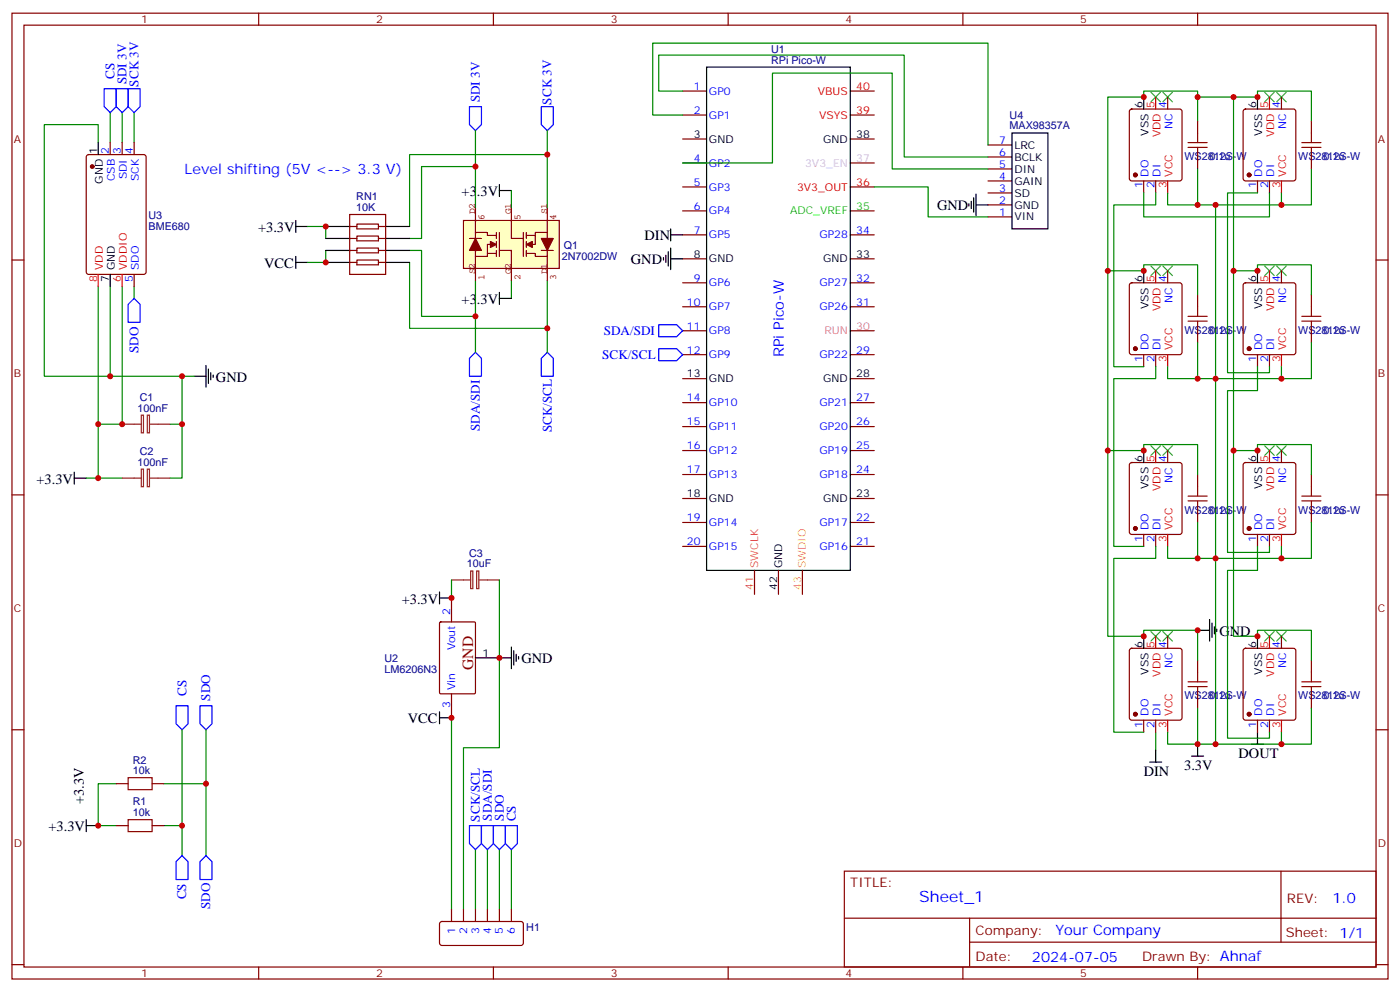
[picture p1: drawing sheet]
<svg xmlns="http://www.w3.org/2000/svg" width="412mm" height="292mm" viewBox="0 0 412 292" stroke-linecap="round" stroke-linejoin="round" font-family="sans-serif">
<g fill="none" stroke="#870000" stroke-width=".35">
<path d="M3.5 3.9h405.4v284.3h-405.4zM7.1 7.4h398.2v277.3h-398.2zM76.2 3.9v3.5M145.3 3.9v3.5M214.5 3.9v3.5M283.6 3.9v3.5M352.8 3.9v3.5M201.1 26.8h7M201.1 33.9h7M250.5 26.8h7M250.5 33.9h7M201.1 40.9h7"/>
<path d="M201.1 48h7M201.1 55h7M250.5 40.9h7M250.5 48h7M250.5 55h7M3.5 76.6h3.6M103 66.7h2.1M103 63.1h10.6v17.7h-10.6zM103 77.3h2.1M103 70.2h2.1M103 73.7h2.1M105.1 76.6h6.4v1.4h-6.4z"/>
<path d="M105.1 73h6.4v1.4h-6.4zM105.1 69.5h6.4v1.4h-6.4zM105.1 66h6.4v1.4h-6.4zM111.5 66.7h2.1M111.5 77.3h2.1M111.5 70.2h2.1M111.5 73.7h2.1M201.1 62.1h7M201.1 69.1h7M201.1 76.2h7M250.5 62.1h7M250.5 69.1h7"/>
<path d="M250.5 76.2h7M405.3 76.6h3.6M201.1 83.3h7M201.1 90.3h7M201.1 97.4h7M250.5 83.3h7M250.5 90.3h7M250.5 97.4h7M201.1 104.4h7M201.1 111.5h7M201.1 118.5h7M250.5 104.4h7"/>
<path d="M250.5 111.5h7M250.5 118.5h7M201.1 125.6h7M201.1 132.6h7M201.1 139.7h7M250.5 125.6h7M250.5 132.6h7M250.5 139.7h7M3.5 145.7h3.6M201.1 146.8h7M201.1 153.8h7M250.5 146.8h7"/>
<path d="M250.5 153.8h7M405.3 145.7h3.6M201.1 160.9h7M222.2 167.9v7.1M229.3 167.9v7.1M236.4 167.9v7.1M250.5 160.9h7M3.5 214.8h3.6M405.3 214.8h3.6M34.2 230.7h3.5M44.8 230.7h3.5M34.2 243.1h3.5"/>
<path d="M44.8 243.1h3.5M248.7 256.5h156.6v28.2h-156.6zM377.3 256.5v20.9M129.7 271.5l.5-.2h23.5l.5 .7-.1 5.9-.6 .4h-23.6l-.4-.7v-5.6zM133 267.8v3.5M136.5 267.8v3.5M140.1 267.8v3.5M143.6 267.8v3.5M147.1 267.8v3.5M150.6 267.8v3.5M248.7 270.3h156.5M285.6 277.4h119.6"/>
<path d="M285.6 270.3v14.1M3.5 284h3.6M76.2 284.7v3.5M145.3 284.7v3.5M214.5 284.7v3.5M283.6 284.7v3.5M352.8 284.7v3.5M405.3 284h3.6"/>
</g>
<g fill="none" stroke="#000" stroke-width=".35">
<path d="M208.1 19.8h42.4v148.1h-42.4zM147.1 54.3v3.6M147.1 56.1h3.5M87.1 77.3h3.6M87.1 64.9v3.5M87.1 75.5v3.5M87.1 66.7h3.6M96 77.3h7M96 66.7h7M96 73.7h7M96 70.2h7M113.6 77.3h7"/>
<path d="M113.6 66.7h7M113.6 73.7h7M113.6 70.2h7M147.1 87.8h3.5M147.1 86.1v3.5M57.1 110.8h3.6M60.7 107.6v6.3M61.4 108.7v4.2M62.1 109.7v2.1M62.8 110.4v.7M21.9 139v3.5M21.9 140.8h3.5"/>
<path d="M129.5 176h3.5M129.5 174.3v3.5M147.1 193.7h3.5M150.6 190.5v6.3M151.3 191.6v4.2M152 192.6v2.1M152.8 193.3v.7M129.5 209.6v3.5M129.5 211.3h3.5M25.4 243.1h3.5M25.4 241.3v3.5"/>
</g>
<g fill="none" stroke="#008700" stroke-width=".35">
<path d="M32.5 33.2v8.8M36 33.2v8.8M39.5 33.2v8.8M140.1 38.5v22.9M161.2 38.5v22.9M28.9 42v-5.3h-15.8v74.1h19.4M140.1 49h-15.9v21.2h-3.6M150.6 56.1v5.3M161.2 45.5h-40.6v21.2M90.7 66.7h5.3v3.5M96 73.7v3.6h-5.3M120.6 73.7h3.6v19.4h15.9"/>
<path d="M120.6 77.3v19.4h40.6M28.9 84.3v56.5h-3.5M32.5 84.3v26.5h24.6M36 84.3v40.6h-7.1M39.5 84.3v3.5M140.1 82.6v21.1M150.6 82.6v5.2M161.2 82.6v21.1M53.6 110.8v14.1h-3.5M53.6 124.9v15.9h-3.5M28.9 140.8h7.1M133 170.7v5.3"/>
<path d="M147.1 170.7v49.4h-10.6v47.7M53.6 214.8v37.1M60.7 214.8v37.1M133 211.3v56.5M34.2 230.7h-5.3v12.4h5.3M48.3 230.7h12.4M48.3 243.1h5.3M140.1 250.1v17.7M143.6 250.1v17.7M147.1 250.1v17.7M150.6 250.1v17.7"/>
</g>
<g fill="none" stroke="#00f" stroke-width=".35">
<path d="M30.7 26.1h3.5v5.3l-1.7 1.8-1.8-1.8zM34.2 26.1h3.5v5.3l-1.7 1.8-1.8-1.8zM37.7 26.1h3.6v5.3l-1.8 1.8-1.8-1.8zM138.3 31.4h3.5v5.3l-1.7 1.8-1.8-1.8zM159.5 31.4h3.5v5.3l-1.8 1.8-1.7-1.8zM37.7 89.6l1.8-1.8 1.8 1.8v5.3h-3.6zM138.3 105.5l1.8-1.8 1.7 1.8v5.3h-3.5zM159.5 105.5l1.7-1.8 1.8 1.8v5.3h-3.5zM51.9 207.8h3.5v5.3l-1.8 1.7-1.7-1.7zM58.9 207.8h3.5v5.3l-1.7 1.7-1.8-1.7zM53.6 251.9l1.8 1.7v5.3h-3.5v-5.3zM60.7 251.9l1.7 1.7v5.3h-3.5v-5.3z"/>
<path d="M138.3 243.1h3.5v5.3l-1.7 1.7-1.8-1.7zM141.8 243.1h3.5v5.3l-1.7 1.7-1.8-1.7zM145.3 243.1h3.6v5.3l-1.8 1.7-1.8-1.7zM148.9 243.1h3.5v5.3l-1.8 1.7-1.7-1.7z"/>
</g>
<path d="M36 124.9h5.6M41.6 138.1h.7v5.2h-.7zM41.6 122.2h.7v5.2h-.7zM43.4 138.1h.6v5.2h-.6zM43.4 122.2h.6v5.2h-.6zM44.1 124.9h6M36 140.8h5.6M44.1 140.8h6M133 170.7h5.6M138.6 168.1h.7v5.2h-.7zM140.4 168.1h.6v5.2h-.6zM141.1 170.7h6" fill="none" stroke="#8c2424" stroke-width=".35"/>
<path d="M37.7 229h7.1v3.5h-7.1zM37.7 241.3h7.1v3.5h-7.1z" fill="none" stroke="#a10000" stroke-width=".35"/>
<path d="M136.5 64.9h28.2v14.1h-28.2z" fill="#ffffc2" stroke="#850000" stroke-width=".35"/>
<g fill="#850000" stroke="#850000" stroke-width=".35">
<path d="M140.1 70.2l1.7 3.5h-3.5z"/>
<path d="M144.5 71.1l1.7 .9-1.7 .8z"/>
<path d="M155 72l1.8-.9v1.7z"/>
<path d="M159.5 70.2h3.5l-1.8 3.5z"/>
</g>
<g fill="none" stroke="#850000" stroke-width=".35">
<path d="M138.3 70.2h3.5M140.1 73.7v1.8h3.5v-.9M140.1 61.4v7M140.1 75.5v7.1M144.5 72h-.9v2.6h2.6M146.2 69.3h-2.6v-.9h-3.5v1.8M146.2 68.4v1.8M146.2 71.1v1.7M146.2 73.7v1.8M147.1 73.7h3.5v8.9M147.1 68.4v7.1M150.6 61.4v8.8h3.6"/>
<path d="M154.2 68.4v7.1M155 69.3h2.7v2.7h-.9M155 68.4v1.8M155 71.1v1.7M155 73.7v1.8M157.7 69.3v-.9h3.5v1.8M159.5 73.7h3.5M161.2 73.7v1.8h-3.5v-.9h-2.7M161.2 61.4v7M161.2 75.5v7.1"/>
</g>
<g fill="none" stroke="#870000" stroke-width=".35">
<path d="M332.9 32.3l.5-.2h14.1l.5 .2 .2 .5v19.8l-.2 .5-.5 .2h-14.1l-.5-.3-.2-.4v-19.8zM344 28.6v3.5M352.8 35.6v3.6M366.4 32.3l.5-.2h14.1l.5 .2 .2 .5v19.8l-.2 .5-.5 .2h-14.1l-.5-.3-.2-.4v-19.8zM377.5 28.6v3.5M386.3 35.6v3.6M25.6 45.7l.5-.2h16.2l.7 .4v34.2l-.4 .6-16.5 .1-.6-.5-.1-34.1zM32.5 42v3.5M36 42v3.5M39.5 42v3.5M291 56.8h7.1M291 53.3h7.1"/>
<path d="M291 49.7h7.1M291 46.2h7.1M291 42.7h7.1M336.9 53.3v3.5M340.4 53.3v3.5M352.8 46.2v3.5M370.4 53.3v3.5M373.9 53.3v3.5M386.3 46.2v3.5M291 63.9h7.1M291 60.3h7.1M344 79.7v3.6"/>
<path d="M377.5 79.7v3.6M39.5 80.8v3.5M332.9 83.5l.5-.2h14.1l.5 .2 .2 .5v19.7l-.2 .5-.5 .2h-14.1l-.5-.2-.2-.5v-19.7zM352.8 86.8v3.5M352.8 97.4v3.5M366.4 83.5l.5-.2h14.1l.5 .2 .2 .5v19.7l-.2 .5-.5 .2h-14.1l-.5-.2-.2-.5v-19.7zM386.3 86.8v3.5M386.3 97.4v3.5M336.9 104.4v3.5M340.4 104.4v3.5M370.4 104.4v3.5M373.9 104.4v3.5"/>
<path d="M332.9 136.4l.5-.2h14.1l.5 .2 .2 .5v19.7l-.2 .5-.5 .2h-14.1l-.5-.2-.2-.5v-19.7zM344 132.6v3.6M352.8 139.7v3.5M366.4 136.4l.5-.2h14.1l.5 .2 .2 .5v19.7l-.2 .5-.5 .2h-14.1l-.5-.2-.2-.5v-19.7zM377.5 132.6v3.6M386.3 139.7v3.5M336.9 157.3v3.6M340.4 157.3v3.6M352.8 150.3v3.5M370.4 157.3v3.6M373.9 157.3v3.6M386.3 150.3v3.5"/>
<path d="M133 176v7.1M129.5 183.3l.3-.2h9.9l.3 .2 .1 20.6-.2 .3-10.1 .1-.3-.2zM332.9 191.1l.5-.2h14.1l.5 .2 .2 .5v19.7l-.2 .5-.5 .2h-14.1l-.5-.2-.2-.5v-19.7zM344 187.3v3.6M352.8 194.4v3.5M366.4 191.1l.5-.2h14.1l.5 .2 .2 .5v19.7l-.2 .5-.5 .2h-14.1l-.5-.2-.2-.5v-19.7zM377.5 187.3v3.6M386.3 194.4v3.5M133 204.3v7M336.9 212v3.5M340.4 212v3.5M352.8 205v3.5"/>
<path d="M370.4 212v3.5M373.9 212v3.5M386.3 205v3.5"/>
</g>
<g fill="none" stroke="#000" stroke-width=".35">
<path d="M298.1 39.2h10.6v28.2h-10.6zM336.9 28.6v3.5M370.4 28.6v3.5M28.9 42v3.5M285.4 60v.7M286.1 59.3v2.1M286.8 58.2v4.2M287.5 57.2v6.3M195.4 75.8v.8M196.1 75.1v2.2M196.8 74.1v4.2M197.6 76.2h3.5"/>
<path d="M197.6 67.4v3.5M197.6 73v6.4M197.6 69.1h3.5M287.5 60.3h3.5M336.9 79.7v3.6M370.4 79.7v3.6M32.5 80.8v3.5M336.9 132.6v3.6M370.4 132.6v3.6M140.1 193.7h7M336.9 187.3v3.6M352.8 185.6h3.5"/>
<path d="M356.3 182.4v6.3M357 183.4v4.3M357.7 184.5v2.1M358.4 185.2v.7M370.4 187.3v3.6M352.8 219.1v3.5M368.7 219.1h3.5M370.4 215.5v3.6M338.7 224.4h3.5M340.4 220.8v3.6M351 222.6h3.5"/>
</g>
<g fill="#870000" stroke="#870000" stroke-width=".35">
<circle cx="27.2" cy="49" r=".53"/>
<circle cx="334.4" cy="210.3" r=".53"/>
<circle cx="334.4" cy="155.6" r=".53"/>
<circle cx="334.4" cy="102.7" r=".53"/>
<circle cx="334.4" cy="51.5" r=".53"/>
<circle cx="367.9" cy="51.5" r=".53"/>
<circle cx="367.9" cy="102.7" r=".53"/>
<circle cx="367.9" cy="155.6" r=".53"/>
<circle cx="367.9" cy="210.3" r=".53"/>
</g>
<g fill="none" stroke="#f00" stroke-width=".35">
<path d="M340.4 28.6v3.5M373.9 28.6v3.5M344 53.3v3.5M377.5 53.3v3.5M340.4 79.7v3.6M373.9 79.7v3.6M28.9 80.8v3.5M36 80.8v3.5M344 104.4v3.5M377.5 104.4v3.5M340.4 132.6v3.6M373.9 132.6v3.6"/>
<path d="M344 157.3v3.6M377.5 157.3v3.6M340.4 187.3v3.6M373.9 187.3v3.6M344 212v3.5M377.5 212v3.5"/>
</g>
<g fill="none" stroke="#008700" stroke-width=".35">
<path d="M201.1 33.9h-8.8v-21.2h98.7v30M201.1 26.8h-7.1v-10.6h72.3v30h24.7M352.8 35.6v-8.8h-15.9v1.8h-10.6v51.1M352.8 28.6h10.6M386.3 35.6v-8.8h-15.9v1.8h-7v51.1M201.1 48h26.4v-26.5h35.3v28.2h28.2M257.5 55h15.9v8.9h17.6M336.9 56.8v7.1h37v-7.1M340.4 56.8v3.5h-12.3v47.6h8.8M344 56.8v3.5h33.5v-3.5M352.8 49.7v10.6M370.4 56.8h-8.8v52.9h12.3v-1.8"/>
<path d="M386.3 49.7v10.6h-8.8M358.1 60.3v158.8M352.8 86.8v-8.8h-15.9v1.7h-10.6v52.9M386.3 86.8v-8.8h-15.9v1.7h-7v52.9M340.4 107.9v3.6h-12.3v49.4h8.8M344 107.9v3.6h33.5v-3.6M352.8 100.9v10.6M370.4 107.9v7.1h-8.8v47.6h12.3v-1.7M386.3 100.9v10.6h-8.8M352.8 139.7v-8.8h-15.9v1.7h-10.6v54.7h10.6v-1.7h15.9v8.8M386.3 139.7v-8.8h-15.9v1.7h-7v54.7h7v-1.7h15.9v8.8M352.8 153.8v10.6"/>
<path d="M386.3 153.8v10.6h-8.8M340.4 160.9v3.5h-12.3v51.1h8.8M344 160.9v3.5h33.5v-3.5M370.4 160.9v7h-8.8v49.4h12.3v-1.8M340.4 215.5v5.3M344 215.5v3.6h33.5v-3.6M352.8 208.5v10.6M386.3 208.5v10.6h-8.8"/>
</g>
<g fill="none" stroke="#3c3" stroke-width=".35">
<path d="M339 27.2l2.8 2.8M341.8 27.2l-2.8 2.8M342.5 27.2l2.9 2.8M345.4 27.2l-2.9 2.8M372.5 27.2l2.9 2.8M375.4 27.2l-2.9 2.8M376.1 27.2l2.8 2.8M378.9 27.2l-2.8 2.8M339 78.3l2.8 2.8M341.8 78.3l-2.8 2.8M342.5 78.3l2.9 2.8M345.4 78.3l-2.9 2.8"/>
<path d="M372.5 78.3l2.9 2.8M375.4 78.3l-2.9 2.8M376.1 78.3l2.8 2.8M378.9 78.3l-2.8 2.8M339 131.2l2.8 2.9M341.8 131.2l-2.8 2.9M342.5 131.2l2.9 2.9M345.4 131.2l-2.9 2.9M372.5 131.2l2.9 2.9M375.4 131.2l-2.9 2.9M376.1 131.2l2.8 2.9M378.9 131.2l-2.8 2.9"/>
<path d="M339 185.9l2.8 2.8M341.8 185.9l-2.8 2.8M342.5 185.9l2.9 2.8M345.4 185.9l-2.9 2.8M372.5 185.9l2.9 2.8M375.4 185.9l-2.9 2.8M376.1 185.9l2.8 2.8M378.9 185.9l-2.8 2.8"/>
</g>
<g fill="none" stroke="#a10000" stroke-width=".35">
<path d="M352.8 39.2v2.8M386.3 39.2v2.8M350 43.4h5.6M350 42h5.6M352.8 43.4v2.8M383.5 43.4h5.6M383.5 42h5.6M386.3 43.4v2.8M350 94.5h5.6M350 93.1h5.6M352.8 90.3v2.8M352.8 94.5v2.9"/>
<path d="M383.5 94.5h5.6M383.5 93.1h5.6M386.3 90.3v2.8M386.3 94.5v2.9M350 147.5h5.6M350 146h5.6M352.8 143.2v2.8M352.8 147.5v2.8M383.5 147.5h5.6M383.5 146h5.6M386.3 143.2v2.8M386.3 147.5v2.8"/>
<path d="M352.8 197.9v2.8M386.3 197.9v2.8M350 202.1h5.6M350 200.7h5.6M352.8 202.1v2.9M383.5 202.1h5.6M383.5 200.7h5.6M386.3 202.1v2.9"/>
</g>
<path d="M194 95.6h5.3l1.8 1.8-1.8 1.7h-5.3zM194 102.7h5.3l1.8 1.7-1.8 1.8h-5.3z" fill="none" stroke="#00f" stroke-width=".35"/>
<g fill="#c00">
<circle cx="36" cy="124.9" r=".88"/>
<circle cx="28.9" cy="124.9" r=".88"/>
<circle cx="53.6" cy="243.1" r=".88"/>
<circle cx="53.6" cy="124.9" r=".88"/>
<circle cx="133" cy="176" r=".88"/>
<circle cx="161.2" cy="96.7" r=".88"/>
<circle cx="96" cy="66.7" r=".88"/>
<circle cx="96" cy="77.3" r=".88"/>
<circle cx="147.1" cy="193.7" r=".88"/>
<circle cx="53.6" cy="110.8" r=".88"/>
<circle cx="161.2" cy="45.5" r=".88"/>
<circle cx="140.1" cy="49" r=".88"/>
<circle cx="140.1" cy="93.1" r=".88"/>
<circle cx="133" cy="211.3" r=".88"/>
<circle cx="28.9" cy="140.8" r=".88"/>
<circle cx="32.5" cy="110.8" r=".88"/>
<circle cx="60.7" cy="230.7" r=".88"/>
<circle cx="28.9" cy="243.1" r=".88"/>
<circle cx="352.8" cy="185.6" r=".88"/>
<circle cx="352.8" cy="28.6" r=".88"/>
<circle cx="363.4" cy="28.6" r=".88"/>
<circle cx="358.1" cy="60.3" r=".88"/>
<circle cx="358.1" cy="111.5" r=".88"/>
<circle cx="358.1" cy="219.1" r=".88"/>
<circle cx="358.1" cy="164.4" r=".88"/>
<circle cx="326.3" cy="132.6" r=".88"/>
<circle cx="326.3" cy="79.7" r=".88"/>
<circle cx="363.4" cy="132.6" r=".88"/>
<circle cx="363.4" cy="79.7" r=".88"/>
<circle cx="336.9" cy="187.3" r=".88"/>
<circle cx="336.9" cy="132.6" r=".88"/>
<circle cx="352.8" cy="164.4" r=".88"/>
<circle cx="336.9" cy="79.7" r=".88"/>
<circle cx="352.8" cy="111.5" r=".88"/>
<circle cx="352.8" cy="60.3" r=".88"/>
<circle cx="336.9" cy="28.6" r=".88"/>
<circle cx="370.4" cy="28.6" r=".88"/>
<circle cx="370.4" cy="79.7" r=".88"/>
<circle cx="370.4" cy="132.6" r=".88"/>
<circle cx="370.4" cy="187.3" r=".88"/>
<circle cx="352.8" cy="219.1" r=".88"/>
<circle cx="377.5" cy="164.4" r=".88"/>
<circle cx="377.5" cy="219.1" r=".88"/>
<circle cx="377.5" cy="111.5" r=".88"/>
<circle cx="377.5" cy="60.3" r=".88"/>
</g>
<text font-size="4.6" fill="#800" x="139.3" y="197.2" transform="rotate(-90 139.3 197.2)">GND</text>
<text font-size="4.6" fill="#00f" x="270.8" y="265.5">Sheet_1</text>
<g font-size="4.2" fill="#00f">
<text x="54.3" y="51.3">Level shifting (5V &lt;--&gt; 3.3 V)</text>
<text x="230.9" y="105.2" transform="rotate(-90 230.9 105.2)">RPi Pico-W</text>
<text x="392.5" y="265.7">1.0</text>
<text x="310.9" y="275.3">Your Company</text>
<text x="304" y="283.1">2024-07-05</text>
</g>
<g font-size="4.2">
<text x="136" y="57.7">+3.3V</text>
<text x="276" y="61.8">GND</text>
<text x="76" y="68.3">+3.3V</text>
<text x="189.9" y="70.6">DIN</text>
<text x="185.9" y="77.6">GND</text>
<text x="77.8" y="78.9">VCC</text>
<text x="136" y="89.5">+3.3V</text>
<text x="63.6" y="112.4">GND</text>
<text x="10.7" y="142.4">+3.3V</text>
<text x="118.3" y="177.7">+3.3V</text>
<text x="359.3" y="187.2">GND</text>
<text x="153.6" y="195.3">GND</text>
<text x="120.1" y="212.9">VCC</text>
<text x="348.8" y="226.7">3.3V</text>
<text x="364.8" y="223.2">DOUT</text>
<text x="336.9" y="228.5">DIN</text>
<text x="24.7" y="236.7" transform="rotate(-90 24.7 236.7)">+3.3V</text>
<text x="14.3" y="244.7">+3.3V</text>
</g>
<g font-size="3.9" fill="#00f">
<text x="33.7" y="23.1" transform="rotate(-90 33.7 23.1)">CS</text>
<text x="37.3" y="24.9" transform="rotate(-90 37.3 24.9)">SDI 3V</text>
<text x="40.8" y="25.5" transform="rotate(-90 40.8 25.5)">SCK 3V</text>
<text x="141.3" y="30.2" transform="rotate(-90 141.3 30.2)">SDI 3V</text>
<text x="162.5" y="30.8" transform="rotate(-90 162.5 30.8)">SCK 3V</text>
<text x="177.9" y="98.7">SDA/SDI</text>
<text x="40.8" y="104" transform="rotate(-90 40.8 104)">SDO</text>
<text x="177.4" y="105.6">SCK/SCL</text>
<text x="141.3" y="126.9" transform="rotate(-90 141.3 126.9)">SDA/SDI</text>
<text x="162.5" y="127.3" transform="rotate(-90 162.5 127.3)">SCK/SCL</text>
<text x="54.9" y="204.8" transform="rotate(-90 54.9 204.8)">CS</text>
<text x="61.9" y="206.3" transform="rotate(-90 61.9 206.3)">SDO</text>
<text x="141.3" y="241.9" transform="rotate(-90 141.3 241.9)">SCK/SCL</text>
<text x="144.9" y="241.6" transform="rotate(-90 144.9 241.6)">SDA/SDI</text>
<text x="148.4" y="241.6" transform="rotate(-90 148.4 241.6)">SDO</text>
<text x="151.9" y="241.8" transform="rotate(-90 151.9 241.8)">CS</text>
<text x="54.9" y="264.8" transform="rotate(-90 54.9 264.8)">CS</text>
<text x="61.9" y="267.7" transform="rotate(-90 61.9 267.7)">SDO</text>
</g>
<g font-size="3.9" fill="#800">
<text x="250.5" y="261.1">TITLE:</text>
<text x="379.1" y="265.7">REV:</text>
<text x="287.4" y="275.3">Company:</text>
<text x="378.7" y="275.9">Sheet: 1/1</text>
<text x="287.4" y="282.9">Date:</text>
<text x="336.4" y="283">Drawn By: Ahnaf</text>
</g>
<g font-size="3.2" fill="#800">
<text x="41.6" y="6.9">1</text>
<text x="110.8" y="6.9">2</text>
<text x="179.9" y="6.9">3</text>
<text x="249.1" y="6.9">4</text>
<text x="318.2" y="6.9">5</text>
<text x="4.1" y="42">A</text>
<text x="405.9" y="42">A</text>
<text x="4.1" y="111.1">B</text>
<text x="405.9" y="111.1">B</text>
<text x="4.1" y="180.3">C</text>
<text x="405.9" y="180.3">C</text>
<text x="4.1" y="249.4">D</text>
<text x="405.9" y="249.4">D</text>
<text x="41.6" y="287.7">1</text>
<text x="110.8" y="287.7">2</text>
<text x="179.9" y="287.7">3</text>
<text x="249.1" y="287.7">4</text>
<text x="318.2" y="287.7">5</text>
</g>
<g font-size="3.2" fill="#000080">
<text x="227.1" y="15.6">U1</text>
<text x="227.1" y="18.7">RPi Pico-W</text>
<text x="297.4" y="34.9">U4</text>
<text x="297.4" y="38.1">MAX98357A</text>
<text x="348.9" y="47.1">WS2812S-W</text>
<text x="356.3" y="47.1">0.1u</text>
<text x="382.4" y="47.1">WS2812S-W</text>
<text x="389.8" y="47.1">0.1u</text>
<text x="104.9" y="59">RN1</text>
<text x="43.7" y="64.5">U3</text>
<text x="104.9" y="62.1">10K</text>
<text x="43.7" y="67.6">BME680</text>
<text x="165.5" y="76.4">2N7002DW</text>
<text x="166.1" y="73.3">Q1</text>
<text x="348.9" y="98.3">WS2812S-W</text>
<text x="356.3" y="98.3">0.1u</text>
<text x="382.4" y="98.3">WS2812S-W</text>
<text x="389.8" y="98.3">0.1u</text>
<text x="41.2" y="118.1">C1</text>
<text x="40.5" y="121.2">100nF</text>
<text x="40.5" y="137.1">100nF</text>
<text x="41.2" y="133.9">C2</text>
<text x="348.9" y="151.2">WS2812S-W</text>
<text x="356.3" y="151.2">0.1u</text>
<text x="382.4" y="151.2">WS2812S-W</text>
<text x="389.8" y="151.2">0.1u</text>
<text x="137.6" y="167">10uF</text>
<text x="138.2" y="163.9">C3</text>
<text x="113.2" y="195">U2</text>
<text x="113.2" y="198.1">LM6206N3</text>
<text x="348.9" y="205.9">WS2812S-W</text>
<text x="356.3" y="205.9">0.1u</text>
<text x="382.4" y="205.9">WS2812S-W</text>
<text x="389.8" y="205.9">0.1u</text>
<text x="39.1" y="227.9">10k</text>
<text x="39.1" y="224.8">R2</text>
<text x="39.1" y="237.1">R1</text>
<text x="39.1" y="240.2">10k</text>
<text x="155" y="274">H1</text>
</g>
<g font-size="3.2" fill="#00f">
<text x="204.4" y="26.5">1</text>
<text x="208.8" y="27.9">GP0</text>
<text x="204.4" y="33.5">2</text>
<text x="208.8" y="34.9">GP1</text>
<text x="343.6" y="31.9" transform="rotate(-90 343.6 31.9)">4</text>
<text x="377.1" y="31.9" transform="rotate(-90 377.1 31.9)">4</text>
<text x="345.4" y="38" transform="rotate(-90 345.4 38)">NC</text>
<text x="378.9" y="38" transform="rotate(-90 378.9 38)">NC</text>
<text x="32.1" y="45.3" transform="rotate(-90 32.1 45.3)">2</text>
<text x="35.6" y="45.3" transform="rotate(-90 35.6 45.3)">3</text>
<text x="39.2" y="45.3" transform="rotate(-90 39.2 45.3)">4</text>
<text x="204.4" y="47.6">4</text>
<text x="294.3" y="45.9">6</text>
<text x="294.3" y="42.3">7</text>
<text x="33.9" y="53.4" transform="rotate(-90 33.9 53.4)">CSB</text>
<text x="37.4" y="52.8" transform="rotate(-90 37.4 52.8)">SDI</text>
<text x="40.9" y="53.4" transform="rotate(-90 40.9 53.4)">SCK</text>
<text x="208.8" y="49">GP2</text>
<text x="294.3" y="52.9">4</text>
<text x="294.3" y="49.4">5</text>
<text x="338.3" y="52" transform="rotate(-90 338.3 52)">DO</text>
<text x="341.8" y="52" transform="rotate(-90 341.8 52)">DI</text>
<text x="371.8" y="52" transform="rotate(-90 371.8 52)">DO</text>
<text x="375.4" y="52" transform="rotate(-90 375.4 52)">DI</text>
<text x="204.4" y="54.7">5</text>
<text x="208.8" y="56.1">GP3</text>
<text x="294.3" y="60">2</text>
<text x="294.3" y="56.4">3</text>
<text x="336.5" y="55.5" transform="rotate(-90 336.5 55.5)">1</text>
<text x="340.1" y="55.5" transform="rotate(-90 340.1 55.5)">2</text>
<text x="370.1" y="55.5" transform="rotate(-90 370.1 55.5)">1</text>
<text x="373.6" y="55.5" transform="rotate(-90 373.6 55.5)">2</text>
<text x="204.4" y="61.7">6</text>
<text x="208.8" y="63.1">GP4</text>
<text x="294.3" y="63.5">1</text>
<text x="204.4" y="68.8">7</text>
<text x="208.8" y="70.2">GP5</text>
<text x="241.4" y="70.2">GP28</text>
<text x="252.2" y="68.8">34</text>
<text x="39.2" y="83" transform="rotate(-90 39.2 83)">5</text>
<text x="40.9" y="79.5" transform="rotate(-90 40.9 79.5)">SDO</text>
<text x="204.4" y="82.9">9</text>
<text x="252.2" y="82.9">32</text>
<text x="343.6" y="83.1" transform="rotate(-90 343.6 83.1)">4</text>
<text x="377.1" y="83.1" transform="rotate(-90 377.1 83.1)">4</text>
<text x="202.3" y="90">10</text>
<text x="208.8" y="84.3">GP6</text>
<text x="241.4" y="84.3">GP27</text>
<text x="252.2" y="90">31</text>
<text x="345.4" y="89.2" transform="rotate(-90 345.4 89.2)">NC</text>
<text x="378.9" y="89.2" transform="rotate(-90 378.9 89.2)">NC</text>
<text x="208.8" y="91.4">GP7</text>
<text x="241.4" y="91.4">GP26</text>
<text x="202.3" y="97">11</text>
<text x="208.8" y="98.4">GP8</text>
<text x="202.3" y="104.1">12</text>
<text x="208.8" y="105.5">GP9</text>
<text x="241.4" y="105.5">GP22</text>
<text x="252.2" y="104.1">29</text>
<text x="336.5" y="106.6" transform="rotate(-90 336.5 106.6)">1</text>
<text x="338.3" y="103.1" transform="rotate(-90 338.3 103.1)">DO</text>
<text x="340.1" y="106.6" transform="rotate(-90 340.1 106.6)">2</text>
<text x="341.8" y="103.1" transform="rotate(-90 341.8 103.1)">DI</text>
<text x="370.1" y="106.6" transform="rotate(-90 370.1 106.6)">1</text>
<text x="371.8" y="103.1" transform="rotate(-90 371.8 103.1)">DO</text>
<text x="373.6" y="106.6" transform="rotate(-90 373.6 106.6)">2</text>
<text x="375.4" y="103.1" transform="rotate(-90 375.4 103.1)">DI</text>
<text x="202.3" y="118.2">14</text>
<text x="208.8" y="119.6">GP10</text>
<text x="241.4" y="119.6">GP21</text>
<text x="252.2" y="118.2">27</text>
<text x="202.3" y="125.2">15</text>
<text x="252.2" y="125.2">26</text>
<text x="208.8" y="126.6">GP11</text>
<text x="241.4" y="126.6">GP20</text>
<text x="202.3" y="132.3">16</text>
<text x="208.8" y="133.7">GP12</text>
<text x="241.4" y="133.7">GP19</text>
<text x="252.2" y="132.3">25</text>
<text x="343.6" y="136" transform="rotate(-90 343.6 136)">4</text>
<text x="377.1" y="136" transform="rotate(-90 377.1 136)">4</text>
<text x="202.3" y="139.3">17</text>
<text x="208.8" y="140.8">GP13</text>
<text x="241.4" y="140.8">GP18</text>
<text x="252.2" y="139.3">24</text>
<text x="345.4" y="142.1" transform="rotate(-90 345.4 142.1)">NC</text>
<text x="378.9" y="142.1" transform="rotate(-90 378.9 142.1)">NC</text>
<text x="202.3" y="153.5">19</text>
<text x="208.8" y="154.9">GP14</text>
<text x="241.4" y="154.9">GP17</text>
<text x="252.2" y="153.5">22</text>
<text x="202.3" y="160.5">20</text>
<text x="208.8" y="161.9">GP15</text>
<text x="241.4" y="161.9">GP16</text>
<text x="252.2" y="160.5">21</text>
<text x="336.5" y="159.5" transform="rotate(-90 336.5 159.5)">1</text>
<text x="338.3" y="156" transform="rotate(-90 338.3 156)">DO</text>
<text x="340.1" y="159.5" transform="rotate(-90 340.1 159.5)">2</text>
<text x="341.8" y="156" transform="rotate(-90 341.8 156)">DI</text>
<text x="370.1" y="159.5" transform="rotate(-90 370.1 159.5)">1</text>
<text x="371.8" y="156" transform="rotate(-90 371.8 156)">DO</text>
<text x="373.6" y="159.5" transform="rotate(-90 373.6 159.5)">2</text>
<text x="375.4" y="156" transform="rotate(-90 375.4 156)">DI</text>
<text x="132.6" y="181" transform="rotate(-90 132.6 181)">2</text>
<text x="134.1" y="191.5" transform="rotate(-90 134.1 191.5)">Vout</text>
<text x="343.6" y="190.7" transform="rotate(-90 343.6 190.7)">4</text>
<text x="377.1" y="190.7" transform="rotate(-90 377.1 190.7)">4</text>
<text x="345.4" y="196.7" transform="rotate(-90 345.4 196.7)">NC</text>
<text x="378.9" y="196.7" transform="rotate(-90 378.9 196.7)">NC</text>
<text x="134.1" y="203.2" transform="rotate(-90 134.1 203.2)">Vin</text>
<text x="132.6" y="208.4" transform="rotate(-90 132.6 208.4)">3</text>
<text x="336.5" y="214.2" transform="rotate(-90 336.5 214.2)">1</text>
<text x="338.3" y="210.7" transform="rotate(-90 338.3 210.7)">DO</text>
<text x="340.1" y="214.2" transform="rotate(-90 340.1 214.2)">2</text>
<text x="341.8" y="210.7" transform="rotate(-90 341.8 210.7)">DI</text>
<text x="370.1" y="214.2" transform="rotate(-90 370.1 214.2)">1</text>
<text x="371.8" y="210.7" transform="rotate(-90 371.8 210.7)">DO</text>
<text x="373.6" y="214.2" transform="rotate(-90 373.6 214.2)">2</text>
<text x="375.4" y="210.7" transform="rotate(-90 375.4 210.7)">DI</text>
<text x="134.1" y="275.1" transform="rotate(-90 134.1 275.1)">1</text>
<text x="137.6" y="275.1" transform="rotate(-90 137.6 275.1)">2</text>
<text x="141.1" y="275.1" transform="rotate(-90 141.1 275.1)">3</text>
<text x="144.6" y="275.1" transform="rotate(-90 144.6 275.1)">4</text>
<text x="148.2" y="275.1" transform="rotate(-90 148.2 275.1)">5</text>
<text x="151.7" y="275.1" transform="rotate(-90 151.7 275.1)">6</text>
</g>
<g font-size="3.2" fill="#f00">
<text x="240.9" y="27.9">VBUS</text>
<text x="252.2" y="26.5">40</text>
<text x="241.3" y="34.9">VSYS</text>
<text x="252.2" y="33.5">39</text>
<text x="340.1" y="31.9" transform="rotate(-90 340.1 31.9)">5</text>
<text x="373.6" y="31.9" transform="rotate(-90 373.6 31.9)">5</text>
<text x="341.8" y="40.5" transform="rotate(-90 341.8 40.5)">VDD</text>
<text x="375.4" y="40.5" transform="rotate(-90 375.4 40.5)">VDD</text>
<text x="345.4" y="52" transform="rotate(-90 345.4 52)">VCC</text>
<text x="378.9" y="52" transform="rotate(-90 378.9 52)">VCC</text>
<text x="234.8" y="56.1">3V3_OUT</text>
<text x="252.2" y="54.7">36</text>
<text x="343.6" y="55.5" transform="rotate(-90 343.6 55.5)">3</text>
<text x="377.1" y="55.5" transform="rotate(-90 377.1 55.5)">3</text>
<text x="28.6" y="83" transform="rotate(-90 28.6 83)">8</text>
<text x="30.3" y="79.5" transform="rotate(-90 30.3 79.5)">VDD</text>
<text x="35.6" y="83" transform="rotate(-90 35.6 83)">6</text>
<text x="37.4" y="79.5" transform="rotate(-90 37.4 79.5)">VDDIO</text>
<text x="340.1" y="83.1" transform="rotate(-90 340.1 83.1)">5</text>
<text x="373.6" y="83.1" transform="rotate(-90 373.6 83.1)">5</text>
<text x="341.8" y="91.6" transform="rotate(-90 341.8 91.6)">VDD</text>
<text x="375.4" y="91.6" transform="rotate(-90 375.4 91.6)">VDD</text>
<text x="343.6" y="106.6" transform="rotate(-90 343.6 106.6)">3</text>
<text x="345.4" y="103.1" transform="rotate(-90 345.4 103.1)">VCC</text>
<text x="377.1" y="106.6" transform="rotate(-90 377.1 106.6)">3</text>
<text x="378.9" y="103.1" transform="rotate(-90 378.9 103.1)">VCC</text>
<text x="340.1" y="136" transform="rotate(-90 340.1 136)">5</text>
<text x="373.6" y="136" transform="rotate(-90 373.6 136)">5</text>
<text x="341.8" y="144.5" transform="rotate(-90 341.8 144.5)">VDD</text>
<text x="375.4" y="144.5" transform="rotate(-90 375.4 144.5)">VDD</text>
<text x="343.6" y="159.5" transform="rotate(-90 343.6 159.5)">3</text>
<text x="345.4" y="156" transform="rotate(-90 345.4 156)">VCC</text>
<text x="377.1" y="159.5" transform="rotate(-90 377.1 159.5)">3</text>
<text x="378.9" y="156" transform="rotate(-90 378.9 156)">VCC</text>
<text x="340.1" y="190.7" transform="rotate(-90 340.1 190.7)">5</text>
<text x="373.6" y="190.7" transform="rotate(-90 373.6 190.7)">5</text>
<text x="341.8" y="199.2" transform="rotate(-90 341.8 199.2)">VDD</text>
<text x="375.4" y="199.2" transform="rotate(-90 375.4 199.2)">VDD</text>
<text x="343.6" y="214.2" transform="rotate(-90 343.6 214.2)">3</text>
<text x="345.4" y="210.7" transform="rotate(-90 345.4 210.7)">VCC</text>
<text x="377.1" y="214.2" transform="rotate(-90 377.1 214.2)">3</text>
<text x="378.9" y="210.7" transform="rotate(-90 378.9 210.7)">VCC</text>
</g>
<g font-size="3.2">
<text x="336.5" y="31.9" transform="rotate(-90 336.5 31.9)">6</text>
<text x="370.1" y="31.9" transform="rotate(-90 370.1 31.9)">6</text>
<text x="204.4" y="40.6">3</text>
<text x="208.8" y="42">GND</text>
<text x="242.5" y="42">GND</text>
<text x="252.2" y="40.6">38</text>
<text x="338.3" y="39.9" transform="rotate(-90 338.3 39.9)">VSS</text>
<text x="371.8" y="39.9" transform="rotate(-90 371.8 39.9)">VSS</text>
<text x="28.6" y="45.3" transform="rotate(-90 28.6 45.3)">1</text>
<text x="298.8" y="47.3">BCLK</text>
<text x="298.8" y="43.7">LRC</text>
<text x="298.8" y="50.8">DIN</text>
<text x="30.3" y="54.1" transform="rotate(-90 30.3 54.1)">GND</text>
<text x="298.8" y="57.9">SD</text>
<text x="298.8" y="54.3">GAIN</text>
<text x="298.8" y="64.9">VIN</text>
<text x="298.8" y="61.4">GND</text>
<text x="204.4" y="75.8">8</text>
<text x="208.8" y="77.3">GND</text>
<text x="242.5" y="77.3">GND</text>
<text x="252.2" y="75.8">33</text>
<text x="32.1" y="83" transform="rotate(-90 32.1 83)">7</text>
<text x="33.9" y="79.5" transform="rotate(-90 33.9 79.5)">GND</text>
<text x="336.5" y="83.1" transform="rotate(-90 336.5 83.1)">6</text>
<text x="370.1" y="83.1" transform="rotate(-90 370.1 83.1)">6</text>
<text x="338.3" y="91.1" transform="rotate(-90 338.3 91.1)">VSS</text>
<text x="371.8" y="91.1" transform="rotate(-90 371.8 91.1)">VSS</text>
<text x="202.3" y="111.1">13</text>
<text x="208.8" y="112.5">GND</text>
<text x="242.5" y="112.5">GND</text>
<text x="252.2" y="111.1">28</text>
<text x="336.5" y="136" transform="rotate(-90 336.5 136)">6</text>
<text x="370.1" y="136" transform="rotate(-90 370.1 136)">6</text>
<text x="338.3" y="144" transform="rotate(-90 338.3 144)">VSS</text>
<text x="371.8" y="144" transform="rotate(-90 371.8 144)">VSS</text>
<text x="202.3" y="146.4">18</text>
<text x="208.8" y="147.8">GND</text>
<text x="242.5" y="147.8">GND</text>
<text x="252.2" y="146.4">23</text>
<text x="230.4" y="167.2" transform="rotate(-90 230.4 167.2)">GND</text>
<text x="229" y="173.7" transform="rotate(-90 229 173.7)">42</text>
<text x="336.5" y="190.7" transform="rotate(-90 336.5 190.7)">6</text>
<text x="370.1" y="190.7" transform="rotate(-90 370.1 190.7)">6</text>
<text x="142.2" y="193.3">1</text>
<text x="338.3" y="198.7" transform="rotate(-90 338.3 198.7)">VSS</text>
<text x="371.8" y="198.7" transform="rotate(-90 371.8 198.7)">VSS</text>
</g>
<g font-size="3.2" fill="#f6f">
<text x="252.2" y="47.6">37</text>
<text x="237.2" y="49">3V3_EN</text>
</g>
<g font-size="3.2" fill="#0f0">
<text x="232.7" y="63.1">ADC_VREF</text>
<text x="252.2" y="61.7">35</text>
</g>
<g font-size="3.2" fill="#f0f">
<text x="242.9" y="98.4">RUN</text>
<text x="252.2" y="97">30</text>
</g>
<g font-size="3.2" fill="#f90">
<text x="223.3" y="167.2" transform="rotate(-90 223.3 167.2)">SWCLK</text>
<text x="221.9" y="173.7" transform="rotate(-90 221.9 173.7)">41</text>
</g>
<g font-size="3.2" fill="#fc0">
<text x="237.4" y="167.2" transform="rotate(-90 237.4 167.2)">SWDIO</text>
<text x="236" y="173.7" transform="rotate(-90 236 173.7)">43</text>
</g>
<g font-size="2.8" fill="#840000">
<text x="140" y="63.1" transform="rotate(-90 140 63.1)">D2</text>
<text x="142.7" y="64.8" transform="rotate(-90 142.7 64.8)">6</text>
<text x="150.6" y="63.1" transform="rotate(-90 150.6 63.1)">G1</text>
<text x="153.3" y="64.8" transform="rotate(-90 153.3 64.8)">5</text>
<text x="161.1" y="63.1" transform="rotate(-90 161.1 63.1)">S1</text>
<text x="163.9" y="64.8" transform="rotate(-90 163.9 64.8)">4</text>
<text x="140" y="80.8" transform="rotate(-90 140 80.8)">S2</text>
<text x="142.7" y="82.5" transform="rotate(-90 142.7 82.5)">1</text>
<text x="150.6" y="80.8" transform="rotate(-90 150.6 80.8)">G2</text>
<text x="153.3" y="82.5" transform="rotate(-90 153.3 82.5)">2</text>
<text x="161.1" y="80.8" transform="rotate(-90 161.1 80.8)">D1</text>
<text x="163.9" y="82.5" transform="rotate(-90 163.9 82.5)">3</text>
</g>
</svg>
